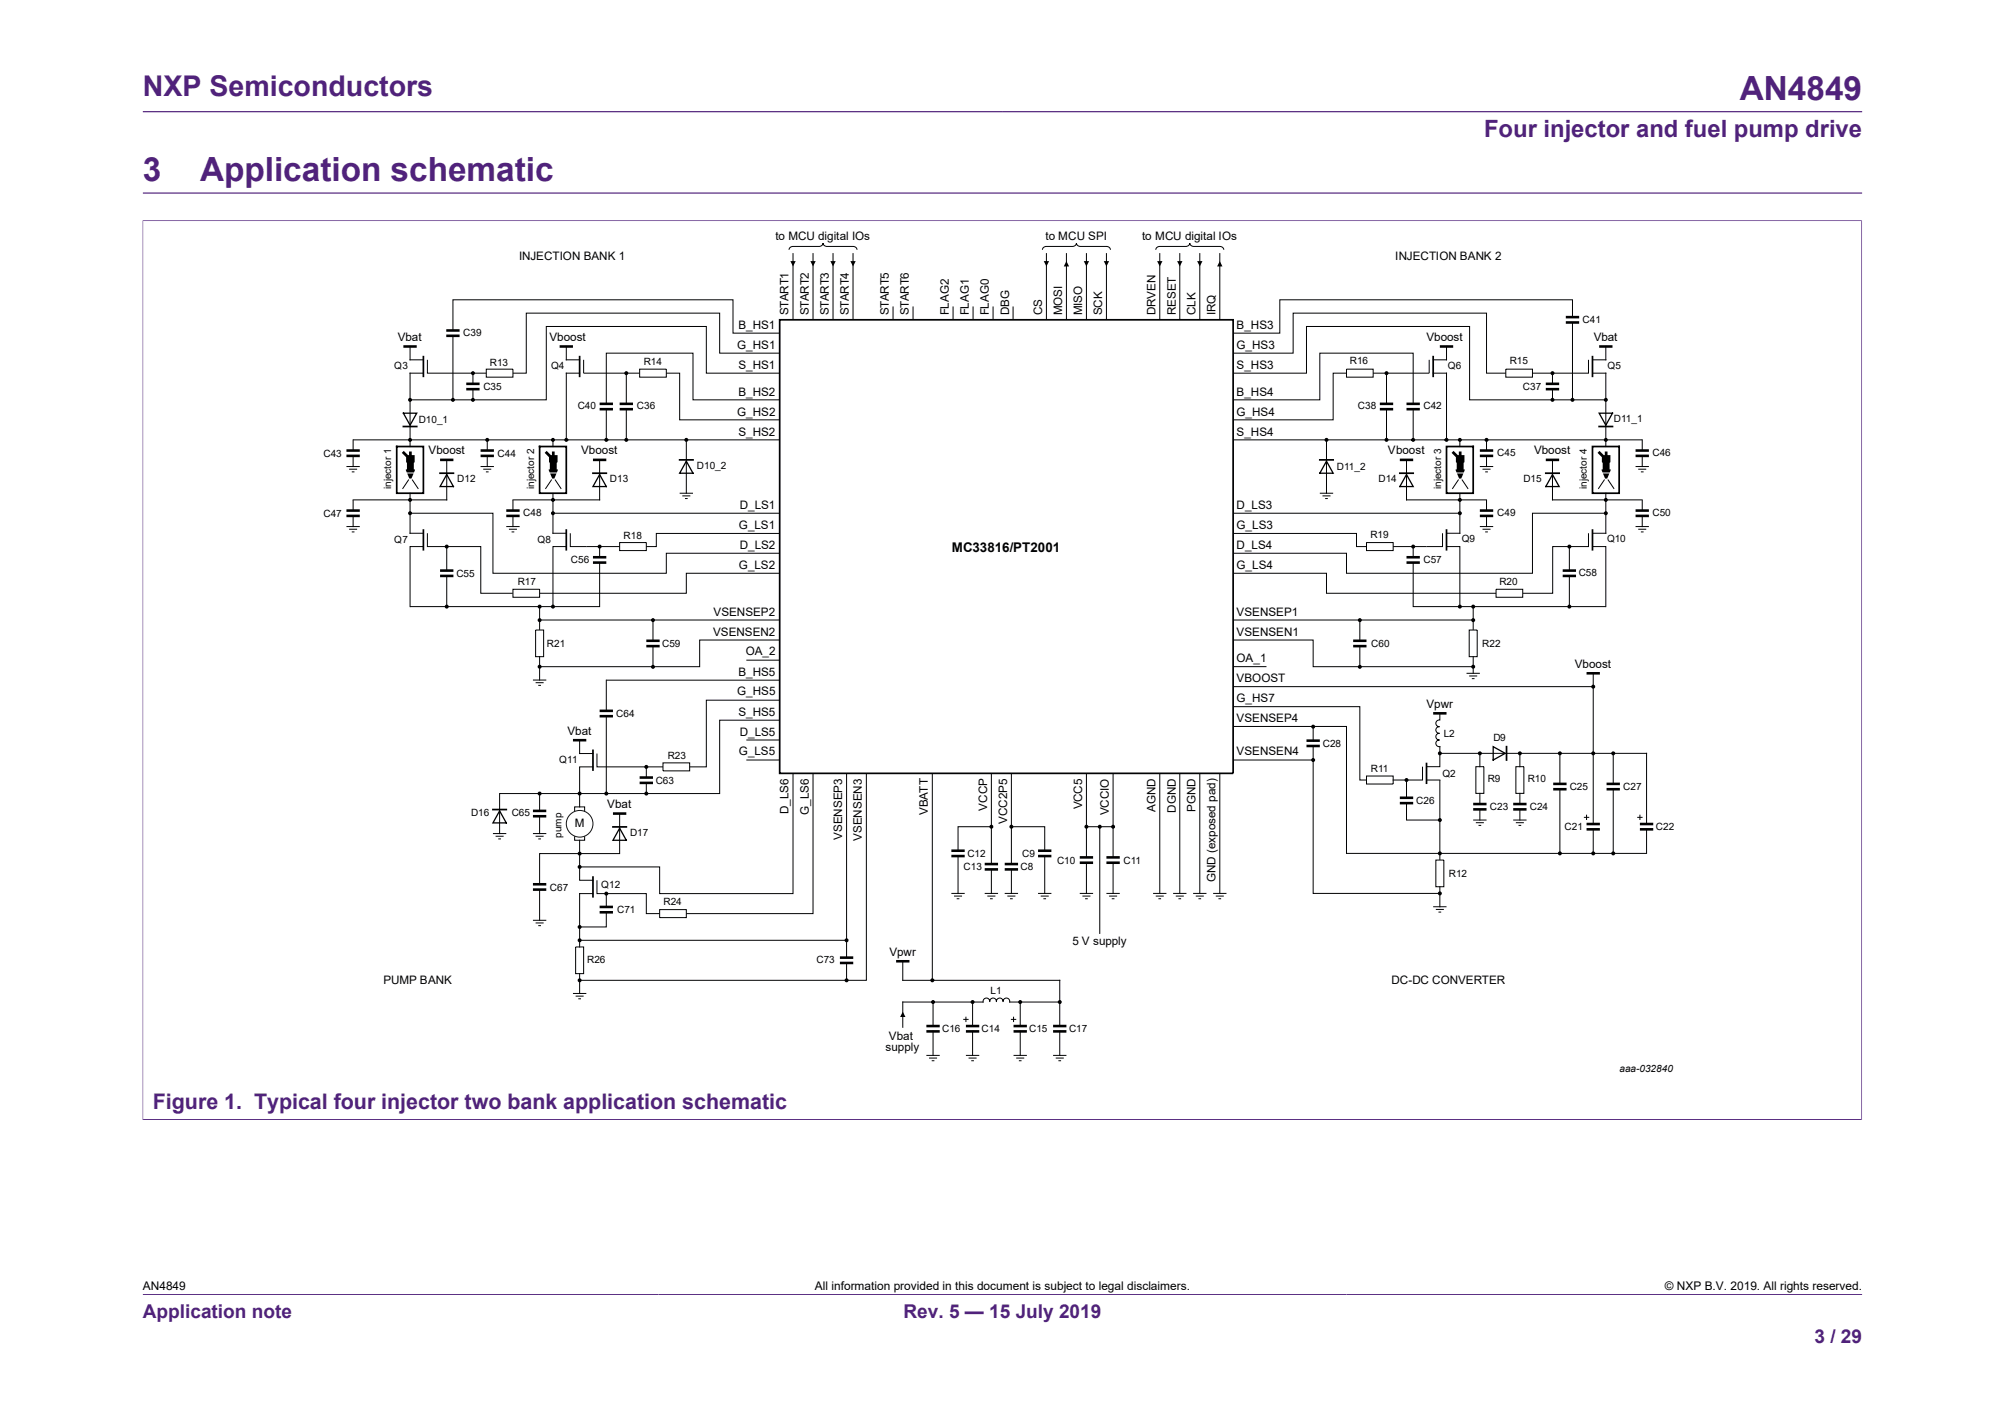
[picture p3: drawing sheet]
<svg xmlns="http://www.w3.org/2000/svg" width="297mm" height="210mm" viewBox="0 0 297 210" stroke-linecap="round" stroke-linejoin="round" font-family="sans-serif">
<path d="M21.2 16.6h254.6M21.1 32.7h254.7M21.2 32.6v133.3M275.8 32.6v133.3M21.1 165.8h254.7M21.2 191.7h254.6" fill="none" stroke="#50227b" stroke-width=".15"/>
<path d="M21.2 28.6h254.6" fill="none" stroke="#50227b" stroke-width=".18"/>
<path d="M115.5 47.4h67.2v67.1h-67.2z" fill="none" stroke="#010203" stroke-width=".25"/>
<g fill="none" stroke="#010203" stroke-width=".15">
<path d="M117.5 37.5v9.9M120.4 37.5v9.9M123.4 37.5v9.9M126.4 37.5v9.9M155 37.5v9.9M158 37.5v9.9M160.9 37.5v9.9M163.9 37.5v9.9M171.8 37.5v9.9M174.8 37.5v9.9M177.7 37.5v9.9M180.7 37.5v9.9"/>
<path d="M67.1 48.9v-4.5h41.5v4.9h6.9M86.5 55.3h8.3M98.7 55.3h2v6.9h14.8M115.5 59.2h-12.8v-6.9h-12.9v7.5M115.5 52.3h-8.9v-5.9h-28.6v8.9h-2M132.3 45.4v2M135.2 45.4v2M141.2 45.4v2M144.1 45.4v2M147.1 45.4v2M150.1 45.4v2M182.7 59.2h12.8v-6.9h13.8v7.5"/>
<path d="M182.7 52.3h8.9v-5.9h28.6v8.9h2.9M199.5 55.3h-2v6.9h-14.8M203.4 55.3h8.3M232.9 47v-2.6h-43.3v4.9h-6.9M52.3 65.1h63.2M60.7 76h12.3v8.9h25.7v-3h16.8M81.9 76h33.6M115.5 79h-18.3v1.9h-1.5M182.7 65.1h60.6M182.7 76h33.5M182.7 79h18.2v1.9h1.5M237.9 76h-10.9v8.9h-27.5v-3h-16.8"/>
<path d="M66.2 85.3v4.5M79.9 89.8v2M88.8 83.3v6.5h-28.1M110.6 97.8h4.9M115.5 94.8h-11.9v3.9h-23.7M115.5 91.8h-35.6v1.5M115.5 84.9h-13.8v3h-21.8M182.7 91.8h35.5v1.5M182.7 84.9h13.8v3h25.1M182.7 98.7h4.9M182.7 94.8h11.8v3.9h23.7M209.3 83.3v6.5h28.6"/>
<path d="M218.2 89.8v2M232.5 85.3v4.5M89.8 100.7h25.7M110.6 109.6h4.9M110.6 112.6h4.9M115.5 106.7h-8.9v10.8h-32.6M117.5 114.5v17.8h-19.8v-3.9h-11.8M120.4 114.5v20.8h-18.7M125.4 114.5v24.8h-39.5M128.3 114.5v30.7h-42.4M138.1 114.5v30.7M146.9 114.5v7.9"/>
<path d="M149.8 114.5v7.9M160.9 114.5v7.9M164.9 114.5v7.9M171.8 114.5v17.8M174.8 114.5v17.8M177.7 114.5v17.8M180.7 114.5v17.8M182.7 107.6h16.8v18.8h44.4M182.7 104.7h18.7v10.8h1M182.7 112.6h11.8M213.3 115.5v11.9"/>
</g>
<g fill="#000">
<path d="M117.1 38.7h.8l-.4 .8zM120 38.7h.8l-.4 .8zM123 38.7h.8l-.4 .8zM126 38.7h.8l-.4 .8zM154.6 38.7h.8l-.4 .8zM158 38.7l.4 .8h-.8zM160.5 38.7h.8l-.4 .8zM163.5 38.7h.8l-.4 .8zM171.4 38.7h.8l-.4 .8zM174.4 38.7h.8l-.4 .8zM177.3 38.7h.8l-.4 .8zM180.7 38.7l.4 .8h-.8z"/>
<path d="M59.5 67.1l.3-.3 .6 .6h.2v-.5h.4v.5h.4l-.1 2.1h.2v.1l-.2 .4h-1l-.2-.4v-.1h.2l-.1-1.8zM60.3 70.1h1l-.4 .8h-.3zM80.7 67.1l.3-.3 .6 .6h.2v-.5h.4v.5h.4l-.1 2.1h.1v.1l-.1 .4h-1.1l-.1-.4v-.1h.1l-.1-1.8zM81.5 70.1h.9l-.3 .8h-.3zM215 67.1l.3-.3 .6 .6h.2v-.5h.4v.5h.4l-.1 2.1h.2v.1l-.2 .4h-1l-.2-.4v-.1h.2l-.1-1.8zM215.8 70.1h1l-.3 .8h-.4zM236.6 67.1l.3-.3 .7 .6h.1v-.5h.4v.5h.5l-.2 2.1h.2v.1l-.1 .4h-1.1l-.2-.4v-.1h.2l-.1-1.8zM237.4 70.1h1l-.3 .8h-.3zM133.7 149.8l.4 .8h-.8z"/>
<circle cx="60.7" cy="59.2" r=".2"/>
<circle cx="67.1" cy="59.2" r=".2"/>
<circle cx="70.1" cy="59.2" r=".2"/>
<circle cx="70.1" cy="55.3" r=".2"/>
<circle cx="92.8" cy="55.3" r=".2"/>
<circle cx="205.4" cy="55.3" r=".2"/>
<circle cx="230" cy="55.3" r=".2"/>
<circle cx="230" cy="59.2" r=".2"/>
<circle cx="232.9" cy="59.2" r=".2"/>
<circle cx="237.9" cy="59.2" r=".2"/>
<circle cx="60.7" cy="76" r=".2"/>
<circle cx="60.7" cy="74" r=".2"/>
<circle cx="60.7" cy="65.1" r=".2"/>
<circle cx="72.2" cy="65.1" r=".2"/>
<circle cx="81.9" cy="76" r=".2"/>
<circle cx="81.9" cy="74" r=".2"/>
<circle cx="81.9" cy="65.1" r=".2"/>
<circle cx="83.9" cy="65.1" r=".2"/>
<circle cx="89.8" cy="65.1" r=".2"/>
<circle cx="92.8" cy="65.1" r=".2"/>
<circle cx="101.7" cy="65.1" r=".2"/>
<circle cx="196.5" cy="65.1" r=".2"/>
<circle cx="205.4" cy="65.1" r=".2"/>
<circle cx="209.3" cy="65.1" r=".2"/>
<circle cx="214.3" cy="65.1" r=".2"/>
<circle cx="216.2" cy="65.1" r=".2"/>
<circle cx="216.2" cy="74" r=".2"/>
<circle cx="216.2" cy="76" r=".2"/>
<circle cx="220.2" cy="65.1" r=".2"/>
<circle cx="237.9" cy="65.1" r=".2"/>
<circle cx="237.9" cy="76" r=".2"/>
<circle cx="237.9" cy="74" r=".2"/>
<circle cx="66.2" cy="89.8" r=".2"/>
<circle cx="66.2" cy="80.9" r=".2"/>
<circle cx="79.9" cy="98.7" r=".2"/>
<circle cx="79.9" cy="91.8" r=".2"/>
<circle cx="79.9" cy="89.8" r=".2"/>
<circle cx="81.9" cy="89.8" r=".2"/>
<circle cx="88.8" cy="80.9" r=".2"/>
<circle cx="96.7" cy="91.8" r=".2"/>
<circle cx="96.7" cy="98.8" r=".2"/>
<circle cx="201.4" cy="98.8" r=".2"/>
<circle cx="201.4" cy="91.8" r=".2"/>
<circle cx="209.3" cy="80.9" r=".2"/>
<circle cx="216.2" cy="89.8" r=".2"/>
<circle cx="218.2" cy="89.8" r=".2"/>
<circle cx="218.2" cy="91.8" r=".2"/>
<circle cx="218.2" cy="98.7" r=".2"/>
<circle cx="232.5" cy="80.9" r=".2"/>
<circle cx="232.5" cy="89.8" r=".2"/>
<circle cx="79.9" cy="117.5" r=".2"/>
<circle cx="85.9" cy="117.5" r=".2"/>
<circle cx="89.8" cy="117.5" r=".2"/>
<circle cx="95.7" cy="113.6" r=".2"/>
<circle cx="95.7" cy="117.5" r=".2"/>
<circle cx="194.5" cy="107.6" r=".2"/>
<circle cx="194.5" cy="112.6" r=".2"/>
<circle cx="208.3" cy="115.5" r=".2"/>
<circle cx="213.3" cy="111.6" r=".2"/>
<circle cx="219.2" cy="111.6" r=".2"/>
<circle cx="225.1" cy="111.6" r=".2"/>
<circle cx="231.1" cy="111.6" r=".2"/>
<circle cx="236" cy="101.7" r=".2"/>
<circle cx="236" cy="111.6" r=".2"/>
<circle cx="239" cy="111.6" r=".2"/>
<circle cx="85.9" cy="137.3" r=".2"/>
<circle cx="85.9" cy="139.3" r=".2"/>
<circle cx="85.9" cy="128.4" r=".2"/>
<circle cx="85.9" cy="126.4" r=".2"/>
<circle cx="89.8" cy="132.3" r=".2"/>
<circle cx="125.4" cy="139.3" r=".2"/>
<circle cx="146.9" cy="122.4" r=".2"/>
<circle cx="149.8" cy="122.4" r=".2"/>
<circle cx="160.9" cy="122.4" r=".2"/>
<circle cx="162.9" cy="122.4" r=".2"/>
<circle cx="164.9" cy="122.4" r=".2"/>
<circle cx="213.3" cy="126.4" r=".2"/>
<circle cx="213.3" cy="121.4" r=".2"/>
<circle cx="213.3" cy="132.3" r=".2"/>
<circle cx="231.1" cy="126.4" r=".2"/>
<circle cx="236" cy="126.4" r=".2"/>
<circle cx="239" cy="126.4" r=".2"/>
<circle cx="85.9" cy="145.2" r=".2"/>
<circle cx="125.4" cy="145.2" r=".2"/>
<circle cx="138.1" cy="145.2" r=".2"/>
<circle cx="138.2" cy="148.4" r=".2"/>
<circle cx="144.1" cy="148.4" r=".2"/>
<circle cx="151.1" cy="148.4" r=".2"/>
<circle cx="157" cy="148.4" r=".2"/>
</g>
<g fill="none" stroke="#000" stroke-width=".15">
<path d="M116.9 37l.1-.3 .5-.2h3.8l.3-.1 .2-.1 .1-.3 .1 .3 .2 .1 .3 .1h3.9l.5 .2 .1 .3M154.4 37l.1-.3 .5-.2h3.9l.3-.1 .2-.1 .1-.3v.3l.2 .1 .3 .1h3.9l.5 .2 .1 .3M171.2 37l.1-.3 .5-.2h3.9l.2-.1 .3-.1v-.3l.1 .3 .2 .1 .3 .1h3.9l.5 .2 .1 .3M60.7 51.3v2h2M62.7 55.3h-2v10.8M63.3 53.3v2h8.7M67.1 49.7v9.5M70.1 55.3v1.5M70.1 57.6v1.6M72 54.7h4v1.2h-4zM83.9 51.3v2h2M85.9 55.3h-2v9.8"/>
<path d="M86.5 53.3v2M92.8 55.3v4.5M94.8 54.7h3.9v1.2h-3.9zM115.5 55.3h-10.9v-7h-23.7v10.9h-20.2M182.7 55.3h10.8v-7h24.2v10.9h20.2M199.5 54.7h3.9v1.2h-3.9zM205.4 55.3v4.5M211.7 53.3v2M212.3 55.3h2v9.8M214.3 51.3v2h-2M223.1 54.7h3.9v1.2h-3.9zM230 55.3v1.5"/>
<path d="M230 57.6v1.6M232.9 47.8v11.4M235.3 53.3v2h-8.3M235.9 55.3h2v10.8M237.9 51.3v2h-2M51.3 78h2M51.3 69.1h2M51.7 78.4h1.2M51.7 69.5h1.2M52.1 78.8h.4M52.1 69.9h.4M52.3 65.1v1.6"/>
<path d="M52.3 67.5v1.6M52.3 74.1v1.5M52.3 76.4v1.6M60.6 71l-1 1.4M60.7 73v6h2M61 71l1 1.4M63.3 79v1.9h7.9v7h4.8M66.2 68.1v5.9h-13.9M71.2 69.1h2M71.6 69.5h1.2M72 69.9h.4M72.2 65.1v1.6"/>
<path d="M72.2 67.5v1.6M75 78h2M75.4 78.4h1.2M75.8 78.8h.4M76 74.1v1.5M76 76.4v1.6M81.7 71l-.9 1.4M81.9 73.1v5.9h2M81.9 65.1v1M82.2 71l.9 1.4M84.5 79v1.9h7.3M88.8 68.1v5.9h-12.8"/>
<path d="M89.8 60.6v4.5M92.8 60.6v4.5M100.7 73h2M101.1 73.4h1.2M101.5 73.8h.4M101.7 65.1v7.9M195.5 73h2M195.9 73.4h1.2M196.3 73.8h.4M196.5 65.1v7.9M205.4 60.6v4.5M208.3 68.1v5.9h11.9"/>
<path d="M209.3 60.6v4.5M213.7 79v1.9h-7.3M216.1 71l-1 1.4M216.2 73.1v5.9h-1.9M216.2 65.1v1M216.5 71l1 1.4M219.2 78h2M219.2 69.1h2M219.6 78.4h1.2M219.6 69.5h1.2M220 78.8h.4M220 69.9h.4"/>
<path d="M220.2 65.1v1.6M220.2 67.5v1.6M220.2 74.1v1.5M220.2 76.4v1.6M230 68.1v5.9h13.3M235.3 79v1.9h-5.3v7h-4.4M237.7 71l-.9 1.4M237.9 73v6h-2M238.2 71l.9 1.4M242.3 78h2M242.3 69.1h2M242.7 78.4h1.2"/>
<path d="M242.7 69.5h1.2M243.1 78.8h.4M243.1 69.9h.4M243.3 65.1v1.6M243.3 67.5v1.6M243.3 74.1v1.5M243.3 76.4v1.6M62.7 80.9h-2v8.9M66.2 80.9v3.6M76 87.3h3.9v1.2h-3.9zM79.3 93.3h1.2v4h-1.2zM79.9 97.3v3.4"/>
<path d="M83.9 80.9h-2v8.9M88.8 80.9v1.6M91.8 80.4h3.9v1.1h-3.9zM96.7 91.8v3.1M96.7 95.7v3.1M201.4 91.8v3.1M201.4 95.7v3.1M202.4 80.4h4v1.1h-4zM209.3 80.9v1.6M214.3 80.9h1.9v8.9M217.2 99.7h2M217.6 93.3h1.2v4h-1.2z"/>
<path d="M218.2 97.3v2.4M221.6 87.3h4v1.2h-4zM232.5 80.9v3.6M235.9 80.9h2v8.9M236 99.7v22.3M74 117.5v5.9M78.9 100.7h2M79.3 101.1h1.2M79.7 101.5h.4M79.9 117.5v2.6M85.9 109.6v2h1.9M87.8 113.6h-1.9v5.9"/>
<path d="M88.4 111.6v2h9.8M89.8 100.7v4.6M89.8 106.1v11.4M95.7 113.6v1.6M95.7 115.9v1.6M98.2 113h4v1.2h-4zM115.5 103.7h-10.9v9.9h-2.4M182.7 101.7h53.3M194.5 110.5v21.8h18.8M194.5 107.6v2.1M202.4 114.9h4v1.2h-4zM206.4 115.5h1.9v2.7"/>
<path d="M208.3 118.9v2.5h5M210.7 113.5v2h-2.4M211.3 115.5h2M213.1 109.6h.2M213.1 108.6h.2M213.1 107.6h.2M213.3 105.6h.1M213.3 105.6v1a.5 .5 0 0 0-.6 .5 .5 .5 0 0 0 .5 .5 .49 .49 0 0 0-.5 .5 .49 .49 0 0 0 .5 .5 .49 .49 0 0 0-.5 .5 .49 .49 0 0 0 .5 .5 .5 .5 0 0 0-.5 .5 .5 .5 0 0 0 .6 .5v2.9h-2M213.3 111.6h30.6v10.4M217.6 100.1h1.2M218 100.5h.4M218.6 113.5h1.2v4h-1.2z"/>
<path d="M219.2 111.6v1.9M219.2 117.5v1.6M219.2 119.9v1.5M224.5 113.5h1.2v4h-1.2zM225.1 111.6v1.9M225.1 117.5v1.6M225.1 119.9v1.5M231.1 111.6v4.5M231.1 116.9v9.5M239 111.6v4.5M239 116.9v9.5M73 123.4h2"/>
<path d="M73.4 123.8h1.2M73.8 124.2h.4M78.9 136.3h2M78.9 123.4h2M79.3 136.7h1.2M79.3 123.8h1.2M79.7 137.1h.4M79.7 124.2h.4M79.9 120.9v2.5M79.9 131.7v4.6M85.1 120.2v-.7h1.5v.7M85.1 123.8v.6h1.5v-.6"/>
<path d="M85.9 124.4v2h-6v4.6M87.8 132.3h-1.9v7.9M88.4 130.4v1.9h7.3v3h2M89.8 135.1v2.2h-3.9M89.8 132.3v2M91.8 120.5v5.9h-5.9v4h1.9M97.7 134.7h4v1.2h-4zM125.4 139.3v2.5M140.9 132.3h2M141.3 132.7h1.2M141.7 133.1h.4M141.9 126v-3.6h5v5.6"/>
<path d="M141.9 126.8v5.5M145.9 132.3h1.9M146.3 132.7h1.1M146.7 133.1h.4M146.9 128.8v3.5M148.8 132.3h2M149.2 132.7h1.2M149.6 133.1h.4M149.8 128.8v3.5M153.8 132.3h1.9M154.2 132.7h1.1M154.6 133.1h.4"/>
<path d="M154.8 126v-3.6h-5v5.6M154.8 126.8v5.5M159.9 132.3h2M160.3 132.7h1.2M160.7 133.1h.4M160.9 127v-4.6h4v4.6M160.9 127.8v4.5M162.9 122.4v15.8M163.9 132.3h2M164.3 132.7h1.2M164.7 133.1h.4M164.9 127.8v4.5"/>
<path d="M170.8 132.3h2M171.2 132.7h1.2M171.6 133.1h.4M173.8 132.3h1.9M174.2 132.7h1.2M174.6 133.1h.4M176.7 132.3h2M177.1 132.7h1.2M177.5 133.1h.4M179.7 132.3h2M180.1 132.7h1.2M180.5 133.1h.4"/>
<path d="M212.3 134.3h2M212.7 127.4h1.2v3.9h-1.2zM212.7 134.7h1.2M213.1 135.1h.4M213.3 131.3v3M218.2 121.4h2M218.6 121.8h1.2M219 122.2h.4M224.2 121.4h1.9M224.5 121.8h1.2M224.9 122.2h.4M234.6 121h.8"/>
<path d="M235 120.7v.7M236 122.8v3.6M242.5 121h.8M242.9 120.7v.7M243.9 122.8v3.6M84.9 147.1h1.9M85.3 140.2h1.2v4h-1.2zM85.3 147.5h1.2M85.7 147.9h.4M85.9 144.2v2.9M125.4 142.6v2.6M133.7 142.5v2.7h23.3v6.8"/>
<path d="M137.2 156.3h2M137.6 156.7h1.2M138 157.1h.4M138.2 148.4v3.6M138.2 152.7v3.6M142.7 151h.8M143.1 156.3h2M143.1 150.6v.8M143.5 156.7h1.2M143.9 157.1h.4M144.1 148.4v3.6M144.1 152.7v3.6"/>
<path d="M146.6 148.2v.2M147.6 148.2v.2M148.6 148.2v.2M149.7 151h.8M150.1 156.3h2M150.1 150.6v.8M150.5 156.7h1.2M150.9 157.1h.4M151.1 148.4v3.6M151.1 152.7v3.6M156 156.3h2M156.4 156.7h1.2"/>
<path d="M156.8 157.1h.4M157 148.4h-7.4a.5 .5 0 0 0-.5-.6 .5 .5 0 0 0-.5 .5 .49 .49 0 0 0-.5-.5 .49 .49 0 0 0-.5 .5 .49 .49 0 0 0-.5-.5 .49 .49 0 0 0-.5 .5 .5 .5 0 0 0-.5-.5 .5 .5 0 0 0-.5 .6h-11.9v3.7M157 152.7v3.6"/>
</g>
<g fill="none" stroke="#000" stroke-width=".38">
<path d="M59.8 51.3h1.9M66.1 48.9h2M66.1 49.7h2M69.1 56.8h1.9M69.1 57.6h1.9M82.9 51.3h2M88.8 59.8h2M91.8 59.8h2M204.4 59.8h2M208.3 59.8h2M213.3 51.3h2M229 56.8h2"/>
<path d="M229 57.6h2M231.9 47h2M231.9 47.8h2M236.9 51.3h2M51.3 75.6h2M51.3 76.4h2M51.3 66.7h2M51.3 67.5h2M65.2 68.1h2M71.2 66.7h2M71.2 67.5h2M75 75.6h2"/>
<path d="M75 76.4h2M87.8 68.1h2M88.8 60.6h2M91.8 60.6h2M204.4 60.6h2M207.4 68.1h1.9M208.3 60.6h2M219.2 75.6h2M219.2 76.4h2M219.2 66.7h2M219.2 67.5h2M229 68.1h2"/>
<path d="M242.3 75.6h2M242.3 76.4h2M242.3 66.7h2M242.3 67.5h2M65.2 84.5h2M65.2 85.3h2M87.8 82.5h2M87.8 83.3h2M95.7 94.9h2M95.7 95.7h2M200.4 94.9h2M200.4 95.7h2"/>
<path d="M208.3 82.5h2M208.3 83.3h2M231.5 84.5h2M231.5 85.3h2M235 99.7h2M84.9 109.6h1.9M88.8 105.3h2M88.8 106.1h2M94.8 115.2h1.9M94.8 115.9h1.9M193.5 109.7h2M193.5 110.5h2"/>
<path d="M207.4 118.2h1.9M207.4 118.9h1.9M212.3 105.6h2M218.2 119.1h2M218.2 119.9h2M224.2 119.1h1.9M224.2 119.9h1.9M230.1 116.1h2M230.1 116.9h2M238 116.1h2M238 116.9h2M78.9 131h2"/>
<path d="M78.9 131.7h2M78.9 120.1h2M78.9 120.9h2M88.8 134.3h2M88.8 135.1h2M90.8 120.5h2M140.9 126h2M140.9 126.8h2M145.9 128h1.9M145.9 128.8h1.9M148.8 128h2M148.8 128.8h2"/>
<path d="M153.8 126h1.9M153.8 126.8h1.9M159.9 127h2M159.9 127.8h2M163.9 127h2M163.9 127.8h2M235 122h2M235 122.8h2M242.9 122h2M242.9 122.8h2M124.4 141.8h2M124.4 142.6h2"/>
<path d="M132.7 142.4h2M137.2 152h2M137.2 152.7h2M143.1 152h2M143.1 152.7h2M150.1 152h2M150.1 152.7h2M156 152h2M156 152.7h2"/>
</g>
<g fill="none" stroke="#000" stroke-width=".19">
<path d="M59.8 61.2h1.9l-1 1.8zM66.2 70.3l1 1.8h-2zM88.8 70.3l1 1.8h-2zM101.7 68.3l1 1.8h-2zM196.5 68.3l1 1.8h-2zM208.3 70.3l1 1.8h-1.9zM230 70.3l1 1.8h-2zM236.9 61.2h2l-1 1.8zM221.2 110.6l1.8 1-1.8 1zM74 120.1l1 1.8h-2zM91.8 122.7l1 1.7h-2z"/>
<circle cx="60.7" cy="59.2" r=".2"/>
<circle cx="67.1" cy="59.2" r=".2"/>
<circle cx="70.1" cy="59.2" r=".2"/>
<circle cx="70.1" cy="55.3" r=".2"/>
<circle cx="92.8" cy="55.3" r=".2"/>
<circle cx="205.4" cy="55.3" r=".2"/>
<circle cx="230" cy="55.3" r=".2"/>
<circle cx="230" cy="59.2" r=".2"/>
<circle cx="232.9" cy="59.2" r=".2"/>
<circle cx="237.9" cy="59.2" r=".2"/>
<circle cx="60.7" cy="76" r=".2"/>
<circle cx="60.7" cy="74" r=".2"/>
<circle cx="60.7" cy="65.1" r=".2"/>
<circle cx="72.2" cy="65.1" r=".2"/>
<circle cx="81.9" cy="76" r=".2"/>
<circle cx="81.9" cy="74" r=".2"/>
<circle cx="81.9" cy="65.1" r=".2"/>
<circle cx="83.9" cy="65.1" r=".2"/>
<circle cx="89.8" cy="65.1" r=".2"/>
<circle cx="92.8" cy="65.1" r=".2"/>
<circle cx="101.7" cy="65.1" r=".2"/>
<circle cx="196.5" cy="65.1" r=".2"/>
<circle cx="205.4" cy="65.1" r=".2"/>
<circle cx="209.3" cy="65.1" r=".2"/>
<circle cx="214.3" cy="65.1" r=".2"/>
<circle cx="216.2" cy="65.1" r=".2"/>
<circle cx="216.2" cy="74" r=".2"/>
<circle cx="216.2" cy="76" r=".2"/>
<circle cx="220.2" cy="65.1" r=".2"/>
<circle cx="237.9" cy="65.1" r=".2"/>
<circle cx="237.9" cy="76" r=".2"/>
<circle cx="237.9" cy="74" r=".2"/>
<circle cx="66.2" cy="89.8" r=".2"/>
<circle cx="66.2" cy="80.9" r=".2"/>
<circle cx="79.9" cy="98.7" r=".2"/>
<circle cx="79.9" cy="91.8" r=".2"/>
<circle cx="79.9" cy="89.8" r=".2"/>
<circle cx="81.9" cy="89.8" r=".2"/>
<circle cx="88.8" cy="80.9" r=".2"/>
<circle cx="96.7" cy="91.8" r=".2"/>
<circle cx="96.7" cy="98.8" r=".2"/>
<circle cx="201.4" cy="98.8" r=".2"/>
<circle cx="201.4" cy="91.8" r=".2"/>
<circle cx="209.3" cy="80.9" r=".2"/>
<circle cx="216.2" cy="89.8" r=".2"/>
<circle cx="218.2" cy="89.8" r=".2"/>
<circle cx="218.2" cy="91.8" r=".2"/>
<circle cx="218.2" cy="98.7" r=".2"/>
<circle cx="232.5" cy="80.9" r=".2"/>
<circle cx="232.5" cy="89.8" r=".2"/>
<circle cx="79.9" cy="117.5" r=".2"/>
<circle cx="85.9" cy="117.5" r=".2"/>
<circle cx="89.8" cy="117.5" r=".2"/>
<circle cx="95.7" cy="113.6" r=".2"/>
<circle cx="95.7" cy="117.5" r=".2"/>
<circle cx="194.5" cy="107.6" r=".2"/>
<circle cx="194.5" cy="112.6" r=".2"/>
<circle cx="208.3" cy="115.5" r=".2"/>
<circle cx="213.3" cy="111.6" r=".2"/>
<circle cx="219.2" cy="111.6" r=".2"/>
<circle cx="225.1" cy="111.6" r=".2"/>
<circle cx="231.1" cy="111.6" r=".2"/>
<circle cx="236" cy="101.7" r=".2"/>
<circle cx="236" cy="111.6" r=".2"/>
<circle cx="239" cy="111.6" r=".2"/>
<circle cx="85.9" cy="137.3" r=".2"/>
<circle cx="85.9" cy="139.3" r=".2"/>
<circle cx="85.9" cy="128.4" r=".2"/>
<circle cx="85.9" cy="126.4" r=".2"/>
<circle cx="89.8" cy="132.3" r=".2"/>
<circle cx="125.4" cy="139.3" r=".2"/>
<circle cx="146.9" cy="122.4" r=".2"/>
<circle cx="149.8" cy="122.4" r=".2"/>
<circle cx="160.9" cy="122.4" r=".2"/>
<circle cx="162.9" cy="122.4" r=".2"/>
<circle cx="164.9" cy="122.4" r=".2"/>
<circle cx="213.3" cy="126.4" r=".2"/>
<circle cx="213.3" cy="121.4" r=".2"/>
<circle cx="213.3" cy="132.3" r=".2"/>
<circle cx="231.1" cy="126.4" r=".2"/>
<circle cx="236" cy="126.4" r=".2"/>
<circle cx="239" cy="126.4" r=".2"/>
<circle cx="85.9" cy="145.2" r=".2"/>
<circle cx="125.4" cy="145.2" r=".2"/>
<circle cx="138.1" cy="145.2" r=".2"/>
<circle cx="138.2" cy="148.4" r=".2"/>
<circle cx="144.1" cy="148.4" r=".2"/>
<circle cx="151.1" cy="148.4" r=".2"/>
<circle cx="157" cy="148.4" r=".2"/>
</g>
<g fill="none" stroke="#000" stroke-width=".25">
<path d="M62.7 52.7v3.2M85.9 52.7v3.2M212.3 52.7v3.2M235.9 52.7v3.2M58.8 66.1h3.9v6.9h-3.9zM59.8 63.2h1.9M62.7 78.4v3.1M65.2 70.1h2M79.9 66.1h4v6.9h-4zM83.9 78.4v3.1M87.8 70.1h2M100.7 68.1h2"/>
<path d="M195.5 68.1h2M207.4 70.1h1.9M214.3 66.1h3.9v6.9h-3.9zM214.3 78.4v3.1M229 70.1h2M235.9 66.1h3.9v6.9h-3.9zM235.9 78.4v3.1M236.9 63.2h2M73 119.9h2M87.8 111v3.2M211.3 113v3.1M223.2 110.6v2"/>
<path d="M87.8 129.8v3.1M90.8 122.5h2"/>
</g>
<circle cx="85.9" cy="122" r="1.97" fill="none" stroke="#131316" stroke-width=".15"/>
<g font-size="4.9" fill="#50227b">
<text x="257.7" y="14.8">AN4849</text>
<text x="21.2" y="26.8">3</text>
<text x="29.6" y="26.8">Application schematic</text>
</g>
<text font-size="4.2" fill="#50227b" x="21.2" y="14.2">NXP Semiconductors</text>
<text font-size="3.5" fill="#50227b" x="219.8" y="20.3">Four injector and fuel pump drive</text>
<text font-size="3.2" fill="#50227b" x="22.6" y="164.3">Figure 1. Typical four injector two bank application schematic</text>
<g font-size="2.8" fill="#50227b">
<text x="21.2" y="195.2">Application note</text>
<text x="133.8" y="195.2">Rev. 5 — 15 July 2019</text>
<text x="268.8" y="199">3 / 29</text>
</g>
<text font-size="2" fill="#010203" x="141" y="81.7">MC33816/PT2001</text>
<g font-size="1.8">
<text x="21.2" y="191.1">AN4849</text>
<text x="120.7" y="191.1">All information provided in this document is subject to legal disclaimers.</text>
<text x="246.6" y="191.1">© NXP B.V. 2019. All rights reserved.</text>
</g>
<g font-size="1.7" fill="#010203">
<text x="114.9" y="35.5">to MCU digital IOs</text>
<text x="154.9" y="35.5">to MCU SPI</text>
<text x="169.2" y="35.5">to MCU digital IOs</text>
<text x="76.9" y="38.5">INJECTION BANK 1</text>
<text x="206.7" y="38.5">INJECTION BANK 2</text>
<text x="116.8" y="46.7" transform="rotate(-90 116.8 46.7)">START1</text>
<text x="119.8" y="46.7" transform="rotate(-90 119.8 46.7)">START2</text>
<text x="122.8" y="46.7" transform="rotate(-90 122.8 46.7)">START3</text>
<text x="125.7" y="46.7" transform="rotate(-90 125.7 46.7)">START4</text>
<text x="131.7" y="46.7" transform="rotate(-90 131.7 46.7)">START5</text>
<text x="134.6" y="46.7" transform="rotate(-90 134.6 46.7)">START6</text>
<text x="140.6" y="46.7" transform="rotate(-90 140.6 46.7)">FLAG2</text>
<text x="143.5" y="46.7" transform="rotate(-90 143.5 46.7)">FLAG1</text>
<text x="146.5" y="46.7" transform="rotate(-90 146.5 46.7)">FLAG0</text>
<text x="149.5" y="46.7" transform="rotate(-90 149.5 46.7)">DBG</text>
<text x="154.4" y="46.7" transform="rotate(-90 154.4 46.7)">CS</text>
<text x="157.3" y="46.7" transform="rotate(-90 157.3 46.7)">MOSI</text>
<text x="160.3" y="46.7" transform="rotate(-90 160.3 46.7)">MISO</text>
<text x="163.2" y="46.7" transform="rotate(-90 163.2 46.7)">SCK</text>
<text x="171.2" y="46.7" transform="rotate(-90 171.2 46.7)">DRVEN</text>
<text x="174.2" y="46.7" transform="rotate(-90 174.2 46.7)">RESET</text>
<text x="177.1" y="46.7" transform="rotate(-90 177.1 46.7)">CLK</text>
<text x="180.1" y="46.7" transform="rotate(-90 180.1 46.7)">IRQ</text>
<text x="58.9" y="50.5">Vbat</text>
<text x="81.4" y="50.5">Vboost</text>
<text x="109.2" y="51.7">G_HS1</text>
<text x="109.4" y="48.7">B_HS1</text>
<text x="183.2" y="48.7">B_HS3</text>
<text x="183.2" y="51.7">G_HS3</text>
<text x="211.3" y="50.5">Vboost</text>
<text x="236.1" y="50.5">Vbat</text>
<text x="109.4" y="54.7">S_HS1</text>
<text x="109.4" y="58.6">B_HS2</text>
<text x="183.2" y="54.7">S_HS3</text>
<text x="183.2" y="58.6">B_HS4</text>
<text x="109.2" y="61.6">G_HS2</text>
<text x="109.4" y="64.5">S_HS2</text>
<text x="183.2" y="61.6">G_HS4</text>
<text x="183.2" y="64.5">S_HS4</text>
<text x="63.5" y="67.3">Vboost</text>
<text x="86.1" y="67.3">Vboost</text>
<text x="205.6" y="67.3">Vboost</text>
<text x="227.3" y="67.3">Vboost</text>
<text x="109.6" y="75.4">D_LS1</text>
<text x="183.2" y="75.4">D_LS3</text>
<text x="109.5" y="78.3">G_LS1</text>
<text x="109.6" y="81.3">D_LS2</text>
<text x="183.2" y="78.3">G_LS3</text>
<text x="183.2" y="81.3">D_LS4</text>
<text x="109.5" y="84.2">G_LS2</text>
<text x="183.2" y="84.2">G_LS4</text>
<text x="105.6" y="94.2">VSENSEN2</text>
<text x="105.7" y="91.2">VSENSEP2</text>
<text x="183.2" y="91.2">VSENSEP1</text>
<text x="183.2" y="94.2">VSENSEN1</text>
<text x="109.4" y="100.1">B_HS5</text>
<text x="110.5" y="97.1">OA_2</text>
<text x="183.2" y="98">OA_1</text>
<text x="183.2" y="101">VBOOST</text>
<text x="233.3" y="98.9">Vboost</text>
<text x="109.2" y="103">G_HS5</text>
<text x="109.4" y="106">S_HS5</text>
<text x="183.2" y="103.9">G_HS7</text>
<text x="183.2" y="106.9">VSENSEP4</text>
<text x="211.3" y="104.8">Vpwr</text>
<text x="84.1" y="108.8">Vbat</text>
<text x="109.5" y="111.9">G_LS5</text>
<text x="109.6" y="109">D_LS5</text>
<text x="183.2" y="111.9">VSENSEN4</text>
<text x="90" y="119.7">Vbat</text>
<text x="160.3" y="119.9" transform="rotate(-90 160.3 119.9)">VCC5</text>
<text x="116.8" y="120.6" transform="rotate(-90 116.8 120.6)">D_LS6</text>
<text x="119.8" y="120.7" transform="rotate(-90 119.8 120.7)">G_LS6</text>
<text x="124.8" y="124.4" transform="rotate(-90 124.8 124.4)">VSENSEP3</text>
<text x="127.7" y="124.5" transform="rotate(-90 127.7 124.5)">VSENSEN3</text>
<text x="137.5" y="120.7" transform="rotate(-90 137.5 120.7)">VBATT</text>
<text x="146.2" y="120.1" transform="rotate(-90 146.2 120.1)">VCCP</text>
<text x="149.2" y="122" transform="rotate(-90 149.2 122)">VCC2P5</text>
<text x="164.3" y="120.8" transform="rotate(-90 164.3 120.8)">VCCIO</text>
<text x="171.2" y="120.3" transform="rotate(-90 171.2 120.3)">AGND</text>
<text x="174.2" y="120.4" transform="rotate(-90 174.2 120.4)">DGND</text>
<text x="177.1" y="120.3" transform="rotate(-90 177.1 120.3)">PGND</text>
<text x="180.1" y="130.7" transform="rotate(-90 180.1 130.7)">GND (exposed pad)</text>
<text x="131.7" y="141.5">Vpwr</text>
<text x="158.9" y="140">5 V supply</text>
<text x="56.8" y="145.8">PUMP BANK</text>
<text x="206.1" y="145.8">DC-DC CONVERTER</text>
<text x="131.2" y="155.7">supply</text>
<text x="131.7" y="154">Vbat</text>
</g>
<text font-size="1.7" x="85.1" y="122.5">M</text>
<g font-size="1.5" fill="#010203">
<text x="234.4" y="47.8">C41</text>
<text x="68.6" y="49.8">C39</text>
<text x="199.9" y="53.9">R16</text>
<text x="223.6" y="53.9">R15</text>
<text x="58.4" y="54.7">Q3</text>
<text x="71.6" y="57.7">C35</text>
<text x="72.6" y="54.1">R13</text>
<text x="81.6" y="54.7">Q4</text>
<text x="95.4" y="54.1">R14</text>
<text x="214.5" y="54.7">Q6</text>
<text x="225.6" y="57.7">C37</text>
<text x="238.1" y="54.7">Q5</text>
<text x="62" y="62.6">D10_1</text>
<text x="85.6" y="60.6">C40</text>
<text x="94.3" y="60.6">C36</text>
<text x="201.2" y="60.6">C38</text>
<text x="210.9" y="60.6">C42</text>
<text x="239.1" y="62.5">D11_1</text>
<text x="47.9" y="67.6">C43</text>
<text x="67.7" y="71.4">D12</text>
<text x="73.7" y="67.7">C44</text>
<text x="90.3" y="71.4">D13</text>
<text x="103.2" y="69.5">D10_2</text>
<text x="198" y="69.6">D11_2</text>
<text x="204.2" y="71.4">D14</text>
<text x="221.8" y="67.5">C45</text>
<text x="225.7" y="71.4">D15</text>
<text x="244.8" y="67.5">C46</text>
<text x="47.9" y="76.5">C47</text>
<text x="58" y="72.4" transform="rotate(-90 58 72.4)">injector 1</text>
<text x="77.5" y="76.4">C48</text>
<text x="79.1" y="72.4" transform="rotate(-90 79.1 72.4)">injector 2</text>
<text x="213.5" y="72.4" transform="rotate(-90 213.5 72.4)">injector 3</text>
<text x="221.8" y="76.4">C49</text>
<text x="235.1" y="72.4" transform="rotate(-90 235.1 72.4)">injector 4</text>
<text x="244.8" y="76.4">C50</text>
<text x="58.4" y="80.4">Q7</text>
<text x="79.6" y="80.4">Q8</text>
<text x="84.6" y="83.4">C56</text>
<text x="92.4" y="79.8">R18</text>
<text x="203" y="79.6">R19</text>
<text x="210.9" y="83.4">C57</text>
<text x="216.5" y="80.3">Q9</text>
<text x="238" y="80.3">Q10</text>
<text x="67.6" y="85.5">C55</text>
<text x="76.7" y="86.6">R17</text>
<text x="222.1" y="86.6">R20</text>
<text x="233.9" y="85.3">C58</text>
<text x="81" y="95.8">R21</text>
<text x="98.1" y="95.8">C59</text>
<text x="203.1" y="95.8">C60</text>
<text x="219.6" y="95.8">R22</text>
<text x="91.3" y="106.2">C64</text>
<text x="82.9" y="113">Q11</text>
<text x="98.9" y="112.4">R23</text>
<text x="195.9" y="110.6">C28</text>
<text x="213.9" y="109.1">L2</text>
<text x="221.2" y="109.8">D9</text>
<text x="97.1" y="116.1">C63</text>
<text x="203.1" y="114.3">R11</text>
<text x="209.8" y="119">C26</text>
<text x="213.7" y="115.1">Q2</text>
<text x="220.4" y="115.9">R9</text>
<text x="220.7" y="119.9">C23</text>
<text x="226.3" y="115.9">R10</text>
<text x="226.6" y="119.9">C24</text>
<text x="232.5" y="117">C25</text>
<text x="240.5" y="117">C27</text>
<text x="69.8" y="120.9">D16</text>
<text x="75.8" y="120.9">C65</text>
<text x="83.2" y="124.1" transform="rotate(-90 83.2 124.1)">pump</text>
<text x="93.3" y="123.8">D17</text>
<text x="231.8" y="122.9">C21</text>
<text x="245.3" y="122.9">C22</text>
<text x="81.5" y="131.9">C67</text>
<text x="89.1" y="131.6">Q12</text>
<text x="142.7" y="128.8">C13</text>
<text x="143.3" y="126.9">C12</text>
<text x="151.2" y="128.9">C8</text>
<text x="151.4" y="126.9">C9</text>
<text x="156.6" y="127.9">C10</text>
<text x="166.4" y="127.9">C11</text>
<text x="214.6" y="129.8">R12</text>
<text x="91.4" y="135.2">C71</text>
<text x="98.3" y="134">R24</text>
<text x="87" y="142.6">R26</text>
<text x="121" y="142.7">C73</text>
<text x="146.7" y="147.2">L1</text>
<text x="139.6" y="152.8">C16</text>
<text x="145.4" y="152.8">C14</text>
<text x="152.4" y="152.8">C15</text>
<text x="158.4" y="152.8">C17</text>
<text x="239.9" y="158.7">aaa-032840</text>
</g>
</svg>
